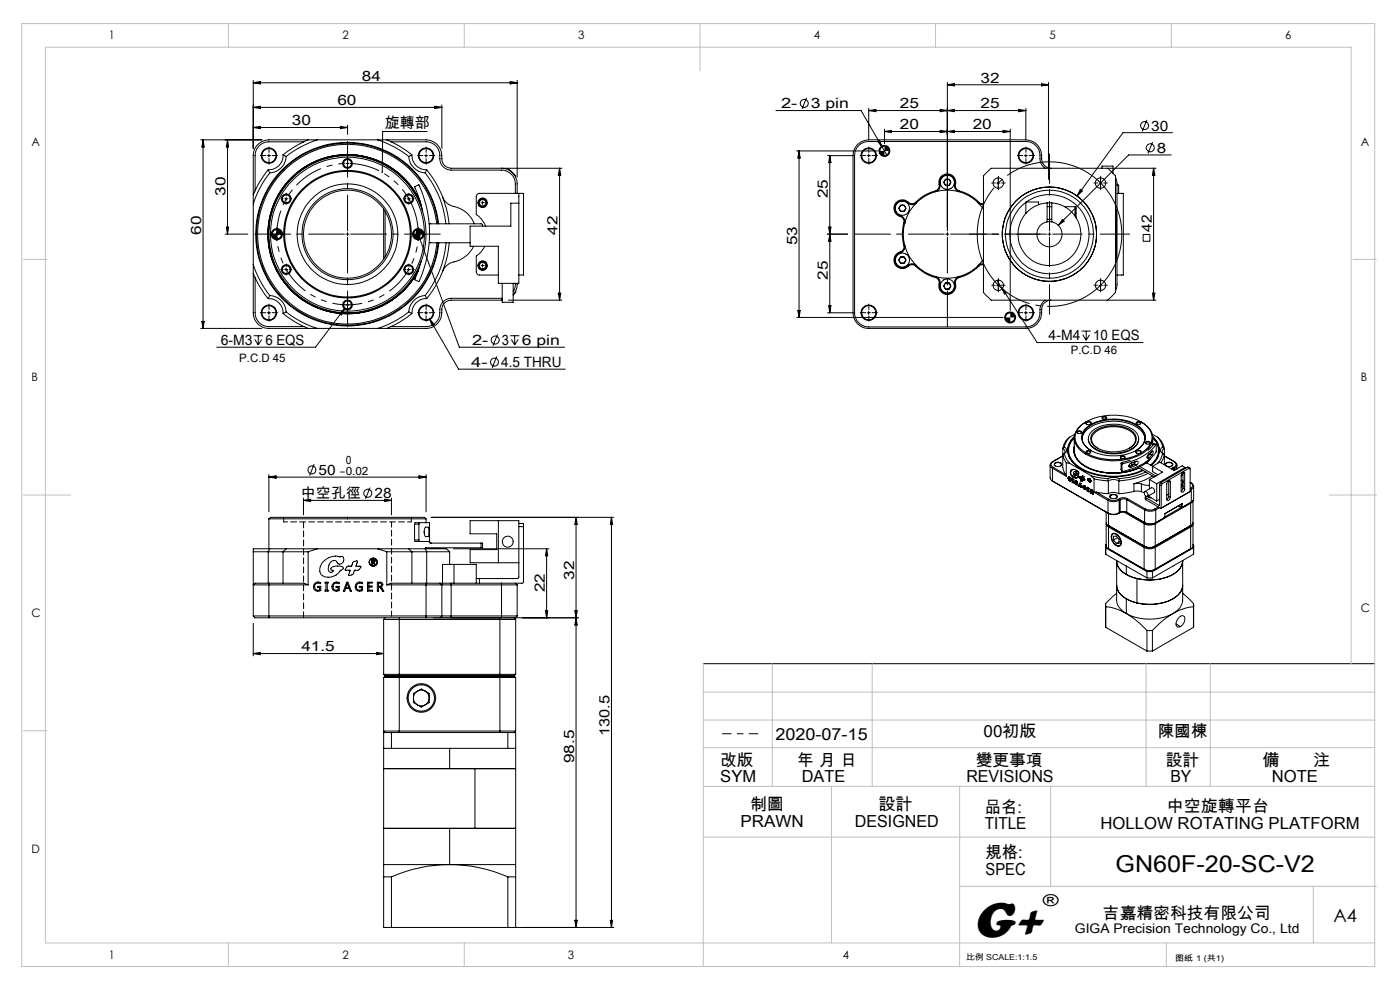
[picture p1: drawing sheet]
<svg xmlns="http://www.w3.org/2000/svg" width="297mm" height="210mm" viewBox="0 0 297 210" stroke-linecap="round" stroke-linejoin="round" font-family="sans-serif">
<g fill="none" stroke="#000" stroke-width=".21">
<path d="M53.7 17v14.5M53.7 17.6l1.5-.3v.5zM53.7 17.6h56M108.2 17.3l1.5 .3-1.5 .2zM109.7 17v20.5M201 17.5v30.7M201 18l1.5-.3v.5zM201 18h21.4M220.9 17.7l1.5 .3-1.5 .2zM222.4 17.5v20.6M42.6 29.7h13M43.1 29.7l.2 1.5h-.5z"/>
<path d="M43.1 29.7v40M48.3 29.7v20M48.3 29.7l.2 1.5h-.5zM53.7 22.8l1.5-.3v.5zM53.7 22.8h40M53.7 27h20M53.7 27l1.5-.2v.5zM56.7 33h.7M56.9 36a19.7 19.7 0 0 0-3.2 5.3M56.9 36l.3 .7M57 32.7v.6M57.2 36.7a20.7 20.7 0 0 0-3.5 6.6"/>
<path d="M60 32.9a3 3 0 0 1-3.1 3.1M60 32.9l.7 .3M60.7 33.2a3.7 3.7 0 0 1-3.5 3.5M64.5 30.1h-7.5a2.89 2.89 0 0 0-2.9 2.9v7.5M65.4 29.7a21.1 21.1 0 0 0-5.4 3.2M67.3 29.7a21.8 21.8 0 0 0-6.6 3.5M72.2 26.8l1.5 .2-1.5 .3zM73.4 34.7h.6M73.7 34.4v.6M73.7 26.6v1.9M80.1 29.7a21.8 21.8 0 0 1 6.6 3.5M82.1 29.7a21.1 21.1 0 0 1 5.3 3.2"/>
<path d="M82.9 30.1h7.5a2.99 2.99 0 0 1 2.9 3.6 2.39 2.39 0 0 0 2.4 2.4h10.7a2.95 2.95 0 0 1 2.9 2.9v2M86.7 33.2a3.8 3.8 0 0 0 3.5 3.5M87.4 32.9a3 3 0 0 0 3.1 3.1M87.4 32.9l-.7 .3M90.1 33h.6M90.2 36.7a20.9 20.9 0 0 1 4.4 10.8M90.4 32.7v.6M90.5 36a21.4 21.4 0 0 1 4.8 11.5M90.5 36l-.3 .7M90.6 27.9h-9.4l-.1 8.6M92.2 22.5l1.5 .3-1.5 .2zM93.7 22.3v9.2"/>
<path d="M106.4 35.7a3.3 3.3 0 0 1 3.3 3.3v2M107.9 35.7h11.3M109.4 37.6v-.3l-1.7-1.6h-12a2.12 2.12 0 0 1-2-2.7 3.4 3.4 0 0 0-3.3-3.3h-33.4a3.3 3.3 0 0 0-3.3 3.3v33.3a3.3 3.3 0 0 0 3.3 3.4h33.4a3.6 3.6 0 0 0 3.4-4.4 1.98 1.98 0 0 1 1.9-1.6h10.8M118.7 35.7l.3 1.5h-.6zM118.7 35.7v28M164.6 23.5h18.1l4.4 7.6M169 32h17.1M169.5 32v35.3M169.5 32l.3 1.5h-.5zM171.1 20.7l-1 2.4M175.5 33h5.5M176 33v33.3"/>
<path d="M176 33l.3 1.5h-.5zM181 33v33.3M184 33h.6M184.3 29.7a3.3 3.3 0 0 0-3.3 3.3M184.3 29.7h33.3M184.3 32.7v.6M184.3 23v6.7M184.3 23.5h33.3M184.3 23.5l1.5-.3v.5zM186.2 30l.4-.3 .5 1.4zM187.1 31.1l1 1.8M187.6 31a1.02 1.02 0 0 0-1 1"/>
<path d="M187.6 27.9h26.7M187.6 27.4v3.1M187.6 27.9l1.5-.3v.5zM188.6 32l-.2 .7-.8 .3M199.5 23.2l1.5 .3-1.5 .2zM199.5 27.6l1.5 .3-1.5 .2zM200.6 38h.8l.3 .7-.3 .7-.8-.1-.4-.6zM201 23.5l1.5-.3v.5zM201 27.9l1.5-.3v.5zM211.5 38.8h.6M211.8 37.7a1.09 1.09 0 0 0-1.1 1.1 1.09 1.09 0 0 0 1.1 1.1M211.8 37.7a1.09 1.09 0 0 1 1.1 1.1 1.09 1.09 0 0 1-1.1 1.1"/>
<path d="M211.8 37.7v2.2M212.8 27.6l1.5 .3-1.5 .2zM214.3 27.4v38.5M216.1 23.2l1.5 .3-1.5 .2zM217.3 33h.6M217.6 29.7a3.5 3.5 0 0 1 3.4 4 1.99 1.99 0 0 0 2 2M217.6 32.7v.6M217.6 23v6.7M221.8 35.7l-.1-.1a2.63 2.63 0 0 1-1.1-2.6 3 3 0 0 0-3-3h-33.3a3 3 0 0 0-3 3v33.3a3 3 0 0 0 3 3h33.3a3.1 3.1 0 0 0 3-3.6 2.32 2.32 0 0 1 1.2-2M233.2 38.8h.6M233.5 37.7a1.09 1.09 0 0 0-1.1 1.1 1.09 1.09 0 0 0 1.1 1.1M233.5 37.7a1.09 1.09 0 0 1 1.1 1.1 1.09 1.09 0 0 1-1.1 1.1"/>
<path d="M233.5 37.7v2.2M233.8 35.7v-.5h2.3v1.6M235 35.7l1.6 1.6v24.7l-1.6 1.7M236.6 37.6l.4 1.4v21.4l-.4 1.4M237 39.3h.3v1.7M243.3 25.4l-1 2.5M244.5 30.2l-1 2.4M244.7 35.7v28M244.7 35.7l.3 1.5h-.5zM245.3 35.7h-35l-1.7 1.6v24.7l1.7 1.7h35M248.5 32.9h-9.1l-14.9 14.9M248.7 28.1h-10.5l-9.7 13.5"/>
<path d="M47.8 49.7h4.8M48 48.2h.5l-.2 1.5zM53.7 56.1a20.7 20.7 0 0 0 3.5 6.6M53.7 58a19.7 19.7 0 0 0 3.2 5.4M54.1 58.9v7.4a2.89 2.89 0 0 0 2.9 3h7.5M58.4 49.7h.7M58.7 49.3v.7M58.7 48.7l-.4 .1a.91 .91 0 0 0-.6 .9M59.7 49.7a.96 .96 0 0 1-1 1M60.4 42.2h.7M60.4 57.2h.7M60.7 41.8v.7"/>
<path d="M60.7 56.9v.6M73.4 49.7h.6M73.7 49.3v.7M81.4 44.4v10.6M81.7 44.9v9.6M86.4 42.2h.6M86.4 57.2h.6M86.7 41.8v.7M86.7 56.9v.6M88.3 49.3l.5-.2 .2 1.5zM88.4 49.7h.6M88.4 48.7l.6 1.9"/>
<path d="M88.4 48.7l.7 1.4-.4 .1zM88.7 48.7a1.02 1.02 0 0 0-1 1M88.7 49.3v.7M89 50.6l8.4 23.1h22.4M89.1 42.8a16.9 16.9 0 0 0-25.5-6.6 16.9 16.9 0 0 0-.7 26.4 16.9 16.9 0 0 0 25.9-5.2M89.2 42.9a16.9 16.9 0 0 0-25.6-6.7 16.9 16.9 0 0 0-.7 26.4 16.9 16.9 0 0 0 25.9-5.3M89.4 43.7a16.8 16.8 0 0 0-25.5-7.6 16.8 16.8 0 0 0-.8 26.6 16.8 16.8 0 0 0 25.9-6.2M89.7 44.8a18.2 18.2 0 0 0-1.8-5.2l1-.4a24.5 24.5 0 0 1 0 20.6l-1-.5 1.5-3.9M89.7 49.7a1.02 1.02 0 0 1-1 1M91.1 51.5h8.6M91.1 47.5h11l.2 .1 .1 .4M92.6 47.5a19.1 19.1 0 0 0-29.2-13.8 19.1 19.1 0 0 0 .3 32.3 19.1 19.1 0 0 0 29-14.3v-.2"/>
<path d="M92.9 47.5a19.3 19.3 0 0 0-29.6-14.1 19.3 19.3 0 0 0 .3 32.7 19.3 19.3 0 0 0 29.4-14.6M93.1 47.5a19.5 19.5 0 0 0-29.8-14.3 19.5 19.5 0 0 0 .3 33.1 19.5 19.5 0 0 0 29.5-14.8M93.9 41.8a3.6 3.6 0 0 0 3 2.2 6 6 0 0 1 3.7 3.5M94.7 51.5a21.2 21.2 0 0 1-4.5 11.2M95.3 51.5a22.2 22.2 0 0 1-4.8 11.9M100.5 52.2a6.6 6.6 0 0 1-5 3.6l-1 .7-.6 1.1M102.1 56.3h.6M102.1 43h.6M102.4 42.7v.6M102.4 56v.7M102.8 52.2v.2a5.2 5.2 0 0 1-1.8 1.9v3.4a.66 .66 0 0 0 .7 .6h4M109.7 41h.4"/>
<path d="M109.7 41h-8a.66 .66 0 0 0-.7 .7v3.8a5.1 5.1 0 0 1 2 2.5M110.1 41h1v17.3h-1M110.1 41v19.1h-4.4v-7.9h-6v-4.2h8.7v-4.9h1.7M175.5 49.7h4.3M175.8 48.2h.5l-.3 1.5zM176 49.7l.3 1.5h-.5zM191.1 54.5h.7l.4 .7-.4 .6h-.7l-.4-.6zM191.1 43.5h.7l.4 .7-.4 .6h-.7l-.4-.6zM191.9 52a1.43 1.43 0 0 1-1.2 1.8 1.62 1.62 0 0 0-.5 2.4 1.62 1.62 0 0 0 2.6 0l.7-.3 .9 .4M191.9 47.3a8.8 8.8 0 0 0 0 4.7M191.9 52a8.7 8.7 0 0 0 2.5 4.3M194.4 56.3a8.6 8.6 0 0 0 4.1 2.4"/>
<path d="M194.4 43a1.4 1.4 0 0 1-2.1-.2 1.63 1.63 0 0 0-2.4 .9 1.63 1.63 0 0 0 1.3 2.1l.7 .8v.7M194.4 43a8.7 8.7 0 0 0-2.5 4.3M198.5 58.7a1.43 1.43 0 0 1 .9 1.9 1.61 1.61 0 0 0 1.9 1.6 1.61 1.61 0 0 0 1.2-2.2v-.5l.3-.4 .6-.4M198.5 40.7a9.1 9.1 0 0 0-4.1 2.3M198.5 40.7a1.38 1.38 0 0 0 .9-2 1.61 1.61 0 0 1 1.9-1.6 1.61 1.61 0 0 1 1.2 2.2l.3 1 .6 .4M198.5 58.7a8.9 8.9 0 0 0 4.9 0M198.5 40.7a9.9 9.9 0 0 1 4.9 0M200.6 60h.8l.3 .7-.3 .6h-.8l-.4-.6zM200.6 49.7h.7M201 49.3v.7M203.4 40.7a9.1 9.1 0 0 1 4.1 2.3M207.5 56.3a8.6 8.6 0 0 1-4.1 2.4"/>
<path d="M207.5 43l.4 .3 .7 .1M207.5 43l1.1 1.4M208.6 43.2l-.6-.1a11.6 11.6 0 0 0-4.9-2.8l-.4-.8a1.88 1.88 0 0 0-1.7-2.6 1.88 1.88 0 0 0-1.8 2.6l-.1 .5-.5 .4a10.2 10.2 0 0 0-4.7 2.7h-.9a1.84 1.84 0 0 0-2.8-.2 1.84 1.84 0 0 0 .4 2.9 1.36 1.36 0 0 1 1 2.1 11.7 11.7 0 0 0 .2 4.6l-.5 .8a1.84 1.84 0 0 0-1.6 2.3 1.84 1.84 0 0 0 2.7 1.1 1.4 1.4 0 0 1 2.3 .2 10.8 10.8 0 0 0 4.1 2.1 1.77 1.77 0 0 1 .4 2 1.81 1.81 0 0 0 2.2 1.4 1.81 1.81 0 0 0 1.3-2.4 1.36 1.36 0 0 1 1.4-1.3 17.9 17.9 0 0 0 4.1-2.5h.4M208.6 56h-.7l-.4 .3M208.6 55l-1.1 1.3M211.6 59.6l8.4 13.1h22.5M211.8 59.4a1.09 1.09 0 0 0-1.1 1.1 1.09 1.09 0 0 0 1.1 1.1M211.8 59.4a1.09 1.09 0 0 1 1.1 1.1 1.09 1.09 0 0 1-1.1 1.1M211.8 59.4v2.2M217.6 42.9v2.4M217.7 42.9h-.1M217.7 42.9h2.6v.5"/>
<path d="M217.7 42.9a8.4 8.4 0 0 1 13.2 5.4 8.4 8.4 0 0 1-10.6 9.5 8.4 8.4 0 0 1-4-13.6l1.3-1.3M222.1 43a6.7 6.7 0 0 0-5.1 10.1 6.7 6.7 0 0 0 11.3 0 6.7 6.7 0 0 0-5.2-10.1M222.1 47.1a2.67 2.67 0 0 0-1.7 4.1 2.67 2.67 0 0 0 4.5 0 2.67 2.67 0 0 0-1.8-4.1M222.1 47.1h1M222.1 43h1M222.1 46.5h1M222.1 43.8h1M222.1 43v4.1M222.3 49.7h.7M222.6 49.3v.7M223.1 43v4.1M225.4 46.6l.3 .3-1.2 .9z"/>
<path d="M225.8 43.8h2.3M228.1 43.8v2M228.1 43.8l.2 .5v1.8M229.2 40.2l.4 .3-1.1 1.1zM233.5 59.4a1.09 1.09 0 0 0-1.1 1.1 1.09 1.09 0 0 0 1.1 1.1M233.5 59.4a1.09 1.09 0 0 1 1.1 1.1 1.09 1.09 0 0 1-1.1 1.1M233.5 59.4v2.2M236.6 54.7h.1M236.6 44.7h.1M236.6 44.5l.2 .2M236.7 54.7l.3 .2M236.7 44.7v10"/>
<path d="M236.8 54.7l-.2 .2M237 41h1.3v17.3h-1.3M237 44.5l-.3 .2M242.5 49.7h1.4v1.5h-1.4zM42.6 69.7h13M42.8 68.2h.5l-.2 1.5zM53.8 71.2h1.9M54 72l.8 1.2M54.8 71.2v2M55.5 72l-.7 1.2M56.7 66.3h.7M56.9 63.4a3 3 0 0 1 3.1 3.1"/>
<path d="M57 66v.7M57.2 62.7a3.6 3.6 0 0 1 3.5 3.5M57.2 62.7l-.3 .7M60 66.5a19.7 19.7 0 0 0 5.4 3.2M60.7 66.2a20.7 20.7 0 0 0 6.6 3.5M60.7 66.2l-.7 .3M72 66.5l1.1-1-.7 1.3zM73.1 65.5l-6.2 8.2h-20.9M73.4 64.7h.6M73.7 64.3v.7M86.7 66.2a20.7 20.7 0 0 1-6.6 3.5M86.7 66.2l.7 .3"/>
<path d="M87.4 66.5a19.7 19.7 0 0 1-5.3 3.2M90.1 66.3h.6M90.2 62.7a3.7 3.7 0 0 0-3.5 3.5M90.2 62.7l.3 .7M90.4 66v.7M90.5 63.4a3 3 0 0 0-3.1 3.1M91.1 67.7l6.2 10.6h22.6M91.1 67.7l1 1.1-.4 .3zM105.4 75.6l-1 2.4M105.6 70.9l-1 2.4M106.5 63.3h-10.8a2.51 2.51 0 0 0-2.4 3 2.89 2.89 0 0 1-2.9 3h-7.5M106.5 60.1v4h2.4v-4"/>
<path d="M107.9 63.7h11.3M108.2 71.2h2M108.5 72l.7 1.2M109.2 71.2v2M109.3 60.1l-.1 1.1-.3 .7M109.4 61.8v.2l-.5 .6M109.7 60.1l-.2 1.3-.6 1.1M109.9 72l-.7 1.2M118.4 62.2h.6l-.3 1.5zM169 67.3h43.8M169.3 65.9h.5l-.3 1.4zM175.5 66.3h5.5"/>
<path d="M175.8 64.8h.5l-.3 1.5zM184 66.3h.6M184.3 66v.7M211.5 60.5h.6M212.5 61l1 1.1-.4 .3zM214.3 66.3a1.02 1.02 0 0 0-1 1M215.3 67.3a1.02 1.02 0 0 1-1 1.1M217.3 66.3h.6M217.6 66v.7M223 63.7a2.12 2.12 0 0 0-2 2.6 3.3 3.3 0 0 1-3.4 3.4h-33.3a3.3 3.3 0 0 1-3.3-3.4M229.4 70.2h2M229.7 71l.7 1.2"/>
<path d="M230.4 70.2v2M231.1 71l-.7 1.2M233.2 60.5h.6M244.5 62.2h.5l-.3 1.5zM66.6 98.5l-.9 2.4M222.8 98.6v2.7l.1 .4 .4 .3M223.3 98a.73 .73 0 0 0-.5 .6 .73 .73 0 0 0 .5 .7M223.3 99.3l2.9 1.7M223.3 99.3v2.7M223.4 97.9a.62 .62 0 0 0-.4 .6 .62 .62 0 0 0 .4 .6M223.4 99.1l-.1 .2M223.4 99.1l2.6 1.5"/>
<path d="M223.4 97.9l-.1 .1M223.7 98.3a1 1 0 0 1 1.5 .2 .95 .95 0 0 1-1.6 0zM223.9 98.8a.4 .4 0 0 1-.2-.5 .4 .4 0 0 1 .6-.2 .54 .54 0 0 1 .6 .1 .54 .54 0 0 1 .1 .6M225.5 95.1v4.1l.5 1.4M225.5 95.1a.66 .66 0 0 1 .5 .7 .66 .66 0 0 1-.5 .6M225.5 96.7l-2.1 1.2M225.5 96.7l-2.2 1.3M225.8 96.2l.3 .8 .8 1.3M225.8 94.8a.77 .77 0 0 1 .5 .7 .77 .77 0 0 1-.5 .7M225.8 96.2l-.3 .2v.3l.7 1.5M225.8 94.8l-.3 .3M226.2 98.2v2.8"/>
<path d="M226.2 98.2l.7 .1M226.9 92.7a4.3 4.3 0 0 0-1.1 2.1M226.9 92.7l-.8 .9-.6 1.5M226.9 98.3l4.5 2.6M227.1 100v.4M227.1 100h.1M227.4 99.7a1.4 1.4 0 0 1 1.2 .3l.3 .4-.1 .2h-.2M227.4 99.7l-.3 .3M227.4 99.7h.1M227.9 92.7a3.7 3.7 0 0 0 .6 6.2l.9 .6M227.9 92.8a3.7 3.7 0 0 0 .6 5.9 14.4 14.4 0 0 0 13.4 1.2l.5-.2M227.9 92.8a3.9 3.9 0 0 0-1.3 2.8"/>
<path d="M227.9 94.7a3.8 3.8 0 0 0 2.3 4.2 13.2 13.2 0 0 0 11.4 .4M227.9 94.9l-.1 .8M227.9 94.9a4.2 4.2 0 0 0 2.7 4.3 12.9 12.9 0 0 0 5.6 1.2M227.9 92.9v2.6a4.6 4.6 0 0 0 3.3 3.9 13 13 0 0 0 5 .9M227.9 92.6a3.8 3.8 0 0 0 .5 6.2 14.6 14.6 0 0 0 12.4 1.7l1.7-.7M228 92.1l-1.1 .6M228.5 91.5a.65 .65 0 0 1 1 .2 .57 .57 0 0 1-.6 .3 .57 .57 0 0 1-.4-.4zM228.7 91.9a.36 .36 0 0 1 .3-.5 .36 .36 0 0 1 .4 .4l-.1 .1M229.1 90.4a11.4 11.4 0 0 1 9.8-2.1 7.2 7.2 0 0 1 5.2 3.3 3.4 3.4 0 0 1-1.7 4.3 12.3 12.3 0 0 1-12.8-.4 3.2 3.2 0 0 1-.5-5.1zM229.6 93a4.1 4.1 0 0 1 3.1-3.1 9.7 9.7 0 0 1 9.3 1.4l.5 .6 .4 1.1M230.2 91a9.6 9.6 0 0 1 9.9-1.4 3.9 3.9 0 0 1 2.9 3.3 4.4 4.4 0 0 1-3.7 3.4 10.2 10.2 0 0 1-8.7-1.3 2.66 2.66 0 0 1-.4-4zM230.4 89.6a.71 .71 0 0 1 1.1 .2 .67 .67 0 0 1-.6 .3 .67 .67 0 0 1-.6-.4z"/>
<path d="M230.4 89.5a3.8 3.8 0 0 0-2.3 4.5 6.6 6.6 0 0 0 5 3.4 12.4 12.4 0 0 0 10.1-1.8 3.3 3.3 0 0 0-.2-5.5l-1-.6M230.5 95.7a.53 .53 0 0 1 .5-.2 .53 .53 0 0 1 .4 .4 .49 .49 0 0 1-.6 .3 .49 .49 0 0 1-.3-.5zM230.5 90v-.1a.46 .46 0 0 1 .4-.4 .46 .46 0 0 1 .5 .4l-.1 .1M230.6 96.1l-.1-.1a.36 .36 0 0 1 .4-.3 .36 .36 0 0 1 .3 .4M230.9 93.1a3.1 3.1 0 0 0 2.9 2.8 7.4 7.4 0 0 0 7.3-1.4l.4-.9v-.5M231.5 95.6a2.79 2.79 0 0 1-1.5-4.2 8.1 8.1 0 0 1 7.3-2.3 6.9 6.9 0 0 1 5.2 2.5 2.83 2.83 0 0 1-1.5 4M231.6 91.5a7.6 7.6 0 0 1 9.3 .1 2.16 2.16 0 0 1-.7 3.5 7.9 7.9 0 0 1-8.7-.6 2.02 2.02 0 0 1 .1-3zM232 91.7a6.9 6.9 0 0 1 8.4 0 2 2 0 0 1-.7 3.3 7 7 0 0 1-7.8-.7 1.78 1.78 0 0 1 .1-2.6zM232.9 95.1a1.97 1.97 0 0 1-1.3-1.8 1.97 1.97 0 0 1 1.2-1.9 6.7 6.7 0 0 1 7.6 .6 1.94 1.94 0 0 1-.8 3.1M233.8 88.5a.55 .55 0 0 1 .5-.2 .55 .55 0 0 1 .5 .4 .6 .6 0 0 1-1-.2zM234 88.9l-.1-.1a.43 .43 0 0 1 .4-.3 .43 .43 0 0 1 .4 .2l-.1 .2M237.7 96.8a.54 .54 0 0 1 1 .3 .49 .49 0 0 1-.6 .2 .49 .49 0 0 1-.4-.5z"/>
<path d="M237.8 97.2v-.1a.43 .43 0 0 1 .4-.3 .43 .43 0 0 1 .4 .3l-.1 .1M237.8 99.6l.2 .4M237.8 98.3l.2 .2M237.8 99.6l.2 .3M237.8 98.3v1.3M238 98.1l-.2 .2M238 98.1l.2 .3M238 98.5v1.4M238.2 98.4l-.2 .1M239.5 98.9l.4 .2M239.5 98.9h.1M239.7 97.6l-1.7 .5"/>
<path d="M240.1 98.2l-.1 .3 .2 .2M240.6 98a.3 .3 0 0 1-.1 .5 .3 .3 0 0 1-.4-.3M240.7 98l.1 .2-.2 .4M240.7 98.5l-1.2 .4M240.8 98.5l.3 .2M241.1 98.7a.41 .41 0 0 0 .4-.4 .41 .41 0 0 0-.4-.4l-.8 .2a.67 .67 0 0 0-.6 .3 .67 .67 0 0 0-.1 .7h.3M241.1 98.7l-1.2 .4M241.1 95.6a.61 .61 0 0 1 1 .4 .61 .61 0 0 1-.7 .2 .61 .61 0 0 1-.4-.5zM241.1 89.6a.65 .65 0 0 1 .9 .1 .57 .57 0 0 1-.5 .3 .57 .57 0 0 1-.5-.3zM241.2 96.1h-.1a.46 .46 0 0 1 .4-.5 .46 .46 0 0 1 .5 .5h-.1M241.2 89.9a.34 .34 0 0 1 .3-.3 .34 .34 0 0 1 .4 .3M241.4 99.2l3.5 2"/>
<path d="M241.5 99.2a12.8 12.8 0 0 1-5.3 1.1M241.6 99.3a12.8 12.8 0 0 1-5.4 1.1M241.7 98.8l-3 1.1h-.7M241.7 98.8l.1 .2M241.8 99l3.4 2M243 93.8a.53 .53 0 0 1 .6-.2 .53 .53 0 0 1 .3 .4 .49 .49 0 0 1-.5 .3 .49 .49 0 0 1-.4-.5zM243.1 94.1a.35 .35 0 0 1 .4-.4 .35 .35 0 0 1 .3 .4M243.1 98l-1.4 .8M243.1 98l.1 .2M243.2 98.2l-1.4 .8M243.2 98.2l3.4 1.9-2.8 1.6M243.3 97l.4 .2"/>
<path d="M243.7 96.3l-.1 .5M243.9 97.4l-.7 .7M244 96.3l-.7 .6M244 96.3l.4 .2M244.1 97.3l-.9 .9M244.2 97.1l-.9 1.1M244.3 95.8l-.3 .5M244.4 96.5a.67 .67 0 0 0 .1-.9l-.7 .6a.64 .64 0 0 0-.3 1h.2M244.4 96.5l-.7 .7M244.4 92.1l1.2 .6M244.5 92.6a3.8 3.8 0 0 1-.3 6.1 3.7 3.7 0 0 0 .3-6M244.5 92.8a3.7 3.7 0 0 1-.4 5.9"/>
<path d="M244.5 92.8a3.9 3.9 0 0 1 1.4 2.8M244.5 92.9v1.6M244.8 94.2l-1.2 1.3M244.8 94.2l.5 .1M244.8 94.2l.4 .1M245.2 94.3a11.3 11.3 0 0 1-7 4.1M245.2 94.3l.1 1.6-.7 .9-1.5 1.2M245.6 92.7a4.3 4.3 0 0 1 1.1 2.1M245.6 92.7l.9 1.1 .5 1.3M246.7 94.8a.75 .75 0 0 0-.5 .7 .75 .75 0 0 0 .5 .7M246.7 96.2l-.6 1.3-.6 .8M246.7 96.2l.3 .2-.8 1.8"/>
<path d="M246.7 94.8l.3 .3M247 95.1a.67 .67 0 0 0-.5 .6 .67 .67 0 0 0 .4 .7M247 96.7l2.1 1.2M247 95.1v3.5M247 96.7l2.2 1.3M247.3 98.3a1 1 0 0 1 1.5 .2 .95 .95 0 0 1-1.6 0zM247.5 98.8a.4 .4 0 0 1-.2-.5 .4 .4 0 0 1 .5-.2 .54 .54 0 0 1 .7 .1 .54 .54 0 0 1 .1 .6M248.8 99.2l-.3 .3M248.8 99.2l.2 .3M249 99.5l-.3 .1M249 99.5v.2M249.1 97.9a.64 .64 0 0 1 .4 .6 .64 .64 0 0 1-.4 .6"/>
<path d="M249.1 99.1l-.3 .1M249.1 99.1l.1 .2M249.1 97.9l.1 .1M249.2 98a.75 .75 0 0 1 .5 .6 .75 .75 0 0 1-.5 .7M249.2 99.3l-.2 .2M249.2 99.3v.5M249.7 98.6v.9M251.4 99.2l-.6-.4-1.7 1-3.1-1.8-1.5 .9v1.1l1.1 .7M251.4 99.2l-6 3.4M251.4 99.2v.2M251.9 99.1l.5 .2M251.9 99.1l-5.7 3.3"/>
<path d="M251.9 99.1l.3 .2M252.2 99.3l.3 .1v4.8M252.2 99.3l-5.6 3.3M53.7 117h3.2M56.9 117h3.1M56.9 117v6.7M57 100.7v7.9M57 101.2h33.4M57 101.2l1.6-.3v.6zM57 110.1l.4-.4h31.1a1.9 1.9 0 0 1 1.9 .4M57 110.1h33.4M57 110.1v6.3"/>
<path d="M57.2 116.4h3.5M57.2 116.4h-3.5v14.3M57.2 116.4l-.3 .6M60 117h5.4M60 117v6.7M60.2 109.7v1M60.7 116.4h6.6M60.7 116.4l-.7 .6M64.4 105.6v3.6M64.4 106.1h18.6M64.4 106.1l1.5-.2v.5zM65.4 117v7.1"/>
<path d="M67.3 116.4h12.8M67.3 116.4l-1.9 .6M68.6 119.1a3.6 3.6 0 0 1 3.6-1l.3-.1a.84 .84 0 0 1 .3 1.2 .84 .84 0 0 1-1.2 .2l-.2-.3a1.06 1.06 0 0 0-1.6 .8 1.21 1.21 0 0 0 .2 1.4 .39 .39 0 0 0 .4 .1 .39 .39 0 0 0 .2-.4l-.4-.1v-.3a2.16 2.16 0 0 1 2.6-.2 .65 .65 0 0 1-.6 .6 2.66 2.66 0 0 1-4.2 .7 2.28 2.28 0 0 1 .6-2.6zM78.5 103.4l-1 2.4M78.8 118.7l.8 .1v.3l-.3 .2 .3 .5h-.2l-.3-.5-.1 .5h-.2zM79 118.8l.4 .1-.1 .3h-.3zM80.1 116.4h6.6M80.1 116.4l2 .6M81.6 105.9l1.4 .2-1.4 .3zM82.1 117h5.3M82.1 117v7.1M83 105.6v3.6"/>
<path d="M86.7 116.4h3.5M86.7 116.4l.7 .6M87.4 117h3.1M87.4 117v6.7M87.9 114.5l.2 .4h.9M87.9 111.2h1M87.9 114.5h1M87.9 111.2v3.3M88.9 114.5l.1 .4M88.9 111.2v3.3M88.9 100.9l1.5 .3-1.5 .3zM89 110.9l-.1 .3"/>
<path d="M89 110.9h2.1v4M89 114.9h2.1M89 110.9h-.9l-.2 .3M90 112.7v.4M90.2 116.4h4.5l.7 .6M90.2 111.9l.6-.1 .2 .7-.1 1.2-.1 .1h-.4a1.54 1.54 0 0 1-.2-1.9zM90.2 116.4l.3 .6M90.3 116.2h.1M90.4 100.7v7.9M90.4 110.1v.8M90.4 116.2v.2M90.4 116.2h11.7"/>
<path d="M90.5 117h4.9M90.5 117v6.7M91.1 114.9l.3 .3h10.7M91.1 114.9h.1M91.1 114.9l.4 .3M91.4 109.7h38.8M95.4 117v2.7M96.2 116.4h20.3M96.3 119.7h-2.4v4M96.3 119.7h4.7v4M96.3 119.7v4M102.1 115.2h.3v1h-.3"/>
<path d="M102.1 115.2v1M105.7 110.4v9M110.1 119.4h-10.4v-2.8h5.7v-3.4h-5.7v-2.8h10.4l-.1 12.2-.2 .1h-8.1M110.1 111h1v.7M110.1 111.7h1M111.1 111.7v11.8l-.3 .2h-1.5M116 116.4v14.6M116 116.4l.2 1.5h-.5zM122.2 109.7v87M122.2 109.7l.2 1.5h-.4zM129.7 109.7v87M129.7 109.7l.3 1.5h-.5z"/>
<path d="M223.1 101.9l.3 .2M223.3 102l11.8 6.8M223.3 102l.1 .1M223.4 102.1l11.8 6.8M226 100.6l.2 .4M226.6 101.4l.3 .6M226.6 101.4h.1M226.7 101.2l-.1 .2M226.7 101.2h.1M226.8 101.3h.1M226.9 101.7h.3v.4l-.3-.1M226.9 101.7h.1"/>
<path d="M226.9 101.3a.34 .34 0 0 0-.2 .3 .34 .34 0 0 0 .3 .3M226.9 101.3l.3 .2-.4-.3-.2 .2M226.9 101.3h.1M226.9 102h.1M227 101.7h.1M227 101.9h.1M227 101.7v.2M227.1 100.4l.2 .5M227.1 100.4h.1M227.3 100.9l.4 .3M227.3 100.9h.1M227.5 101.6h.1"/>
<path d="M227.5 102.3h.1M227.5 101.6l.1 .1M227.5 101.6v.1M227.5 101.6v.7M227.6 101.7h.1M227.6 101.7l.1 .7-.2-.1M227.7 101.2l.6 .2M227.7 101.2h.1M227.9 100.6l.2-.1a.65 .65 0 0 1 .7 .7h-.1M227.9 100.6l.1 .2M227.9 100a.52 .52 0 0 0 .1 1l.1-.1M227.9 100.6h.1"/>
<path d="M227.9 100h.2M228 100.5l-.1 .1M228 100.8l.1 .1M228 102.2v.3l.3 .3M228 100.8h.1M228 102.2h.1M228.1 100.9h.1M228.1 100.9l-.1 .1M228.1 102l-.1 .2M228.1 100l.3 .3M228.1 100h.1M228.3 102.4l.2 .1v.4l-.2-.1"/>
<path d="M228.3 101.4h.1M228.3 102.4h.1M228.3 102.4l.2 .1M228.3 102.1a.34 .34 0 0 0-.3 .4 .34 .34 0 0 0 .4 .3h.1M228.3 102.1l.2 .2-.3-.4-.2 .3M228.3 102.1h.1M228.3 102.8h.1M228.4 100.3v.2M228.4 100.3h.1M228.4 100.5l.2 .1M228.4 100.5h.1M228.5 101.3l-.2 .1"/>
<path d="M228.5 102.5h.1M228.5 102.8h.1M228.5 102.5v.3M228.6 100.6h.1M228.6 101.2h.1M228.7 101.2l-.4 .2M228.7 101.2h.1M228.8 103.1h.1M228.8 103.1l.3-.6h.1l.2 .9h-.1M229 101.3v.1M229 101.3h.1M229 103v.1h-.2"/>
<path d="M229 103l.3 .1M229 103h.1M229 101.4h.1M229.1 101.4l.2 .1M229.1 101.4h.1M229.1 101.1l.3 .2M229.1 101.1l-.1 .2M229.1 101.1h.1M229.1 102.6h.1M229.1 102.6l-.1 .3 .3 .1M229.2 102.6h.1M229.2 102.6l.1 .4"/>
<path d="M229.2 101.9h.1M229.2 101.9l.1 .1M229.3 102l.2 .1M229.3 101.5h.1M229.3 102h.1M229.3 103h.1M229.3 103.1v.3M229.3 101.5v.1M229.3 103.1h.1M229.3 101.7l-.1 .2M229.3 101.6h.1M229.3 101.7h.1"/>
<path d="M229.3 103.4h.1M229.3 101.6v.1M229.4 101.3h.1M229.5 102.1h.1M229.5 101.2h.1M229.5 101.3h.1M229.5 101.2v.1M229.5 101.1v.1M229.5 101.1h.1M229.6 101l.3 .2M229.6 101h.1M229.6 101l-.1 .1"/>
<path d="M229.7 101.8l-.2 .3M229.7 101.8h.1M229.7 103.2l.3 .6M229.7 103.2h.1M229.7 101.8l.2 .1M229.8 103l-.1 .2M229.9 101.2l-.1 .3 .4 .2-.3 .2M229.9 101.2h.1M229.9 101.9h.1M230 103.5h.3v.3h-.3M230 103.5h.1M230 103.8h.1"/>
<path d="M230 103.5h.2M230.1 103.1h-.1a.37 .37 0 0 0-.2 .4 .37 .37 0 0 0 .4 .2M230.1 103.1l.2 .2-.3-.3-.3 .2M230.1 103.1h.1M230.2 103.5h.1M230.2 103.7h.1M230.2 103.5v.2M230.6 104.1h.1M230.8 103.5h.1M230.8 103.8h.1M230.8 103.8v.3l.2 .2-.4-.2M230.8 103.5v.2l.2 .3-.2-.2"/>
<path d="M230.8 103.5l.2 .1-.4-.2v.7M230.8 101.7v-.1a.43 .43 0 0 1 .5 .1 .43 .43 0 0 1-.1 .6l-.1-.1M230.8 101.7l.3 .5M230.8 101.7h.1M230.8 101.6v.1M230.8 101.7a.33 .33 0 0 0 .2 .4 .33 .33 0 0 0 .4 0M230.9 101.6l-.1 .1M230.9 101.5l.2 .1M231 102h.1M231 101.7l.2 .1M231 101.7h.1M231 101.9h.1"/>
<path d="M231 101.9v.1M231.1 101.9v.1M231.1 101.7l.1 .1M231.1 101.7h.1M231.1 101.9h.1M231.1 101.6l.3 .5M231.1 101.6h.1M231.1 102.2h.1M231.1 101.9l.1 .3M231.1 101.9l.1-.1-.2-.2v.4M231.1 102h.1M231.1 102l.1 .2"/>
<path d="M231.2 101.8h.1M231.2 102.2h.1M231.2 101.8l-.1 .1M231.4 102.1l-.1 .2-.2-.1M231.4 102.1h.1M231.4 104.6h.1M231.4 100.9l1.3 .3 2.3 .3M231.4 100.9l.7 .7M231.5 103.9v.3h.2M231.5 103.9h.1M231.5 104.3h.1M231.5 104.3v.3h-.1"/>
<path d="M231.5 103.9l.1 .1M231.5 104.3l.2 .2M231.6 104l.1 .2M231.6 104h.1M231.7 104.3l.2 .5h-.1M231.7 104.3h.1M231.7 104.3l.1-.1-.1-.1-.3-.3v.8M231.7 104.5h.1M231.7 104.5l.1 .3M231.7 104.2v.1M231.7 104.2h.1M231.8 104.8h.1"/>
<path d="M232.1 101.6l3 .4M232.1 101.6v2.8M232.1 104.4l3 1.7M232.6 104.4l2.5 .3M232.6 104.4h-.5M232.6 104.4l2.6 1.5M234.6 117.2v.4M234.6 115.8v1.8M234.6 117.6l8.7 5M234.7 115.5l-.1 .7 8.7 5M234.7 111.1v4.6l.5 .7M234.7 108.6v2.2l.5 .7"/>
<path d="M234.7 111v.3l.5 .5M235 101.5a3.2 3.2 0 0 1 2.5 0M235 101.5l.1 .5M235.1 106.1a2.62 2.62 0 0 0 2.3 0M235.1 108.8a2.62 2.62 0 0 0 2.3 0M235.1 106.1v2.7M235.1 108.8l.1 .1M235.1 104.7a2.33 2.33 0 0 1 2.2 0M235.1 102a2.33 2.33 0 0 1 2.2 0M235.1 102v2.7M235.2 108.9a2.39 2.39 0 0 0 2.1 0M235.2 111.8l7.5 4.3"/>
<path d="M235.2 116.4l7.6 4.4M235.2 108.9v2.6M235.2 111.8v4.6M235.2 116.4l.1 .1M235.2 111.5l7.5 4.3M235.2 111.5l.1 .1M235.2 105.9a2.32 2.32 0 0 0 2.1 0M235.2 105.9l-.1 .2M235.3 111.6l7.5 4.3M235.3 111.6l-.1 .2M235.5 105.1a1.03 1.03 0 0 1 1.5 .2 .85 .85 0 0 1-.8 .5 .85 .85 0 0 1-.8-.6zM235.7 105.6a.4 .4 0 0 1-.2-.5 .4 .4 0 0 1 .5-.2 .53 .53 0 0 1 .7 .1 .53 .53 0 0 1 .1 .6"/>
<path d="M235.8 113.9h.1M235.9 113.3a1.26 1.26 0 0 1 1.8 .9 1.08 1.08 0 0 1-.4 1.7 1.99 1.99 0 0 1-1.4-2.6zM236 113.4a1.42 1.42 0 0 1 1.8 1.5 .66 .66 0 0 1-.3 .8 .66 .66 0 0 1-.9-.2 1.76 1.76 0 0 1-.6-2.1zM236.2 114.5v-.7l.6-.1 .6 .7v.8l-.6 .1M236.2 114.5l.6 .8M236.8 115.6l.1 .1M236.9 118.9v8.4a3.3 3.3 0 0 0 2 2.8M237.1 114l-.9 .5M237.3 105.9l.1 .2M237.3 102v2.7M237.4 106.1v2.7M237.4 108.8l-.1 .1"/>
<path d="M237.4 114.9l-.6 .4M237.5 101.5l-.2 .5M237.5 105.8a1.8 1.8 0 0 1 1.7 0M237.5 105.8l-.2 .1M237.5 105.8l.1 .2M237.5 108.8a1.73 1.73 0 0 1 1.7 0M237.5 108.8l-.2 .1M237.6 106a1.5 1.5 0 0 1 1.4 0M237.6 108.7a1.5 1.5 0 0 1 1.4 0M237.6 106v2.7M237.6 106l-.2 .1M237.6 108.7l-.2 .1"/>
<path d="M237.6 108.7l-.1 .1M238.4 108.6l4.3 2.5M239 106l3.8 2.2M239 108.7l3.8 2.2M239 106v2.7M239 108.7l.2 .1M239.2 105.8l3.8 2.1M239.2 105.8l-.2 .2M239.2 108.8l3.8 2.2M239.2 108.8l3.6 2.1-.1 .2M240.6 104.2l-3.3 .5M240.6 104.2h1l.5 .1"/>
<path d="M240.6 102.6l.6-.1 .9 .2M240.6 102.6v1.6M242.1 104.3l.6 .2M242.1 102.7l1.7 .3M242.1 102.7v1.6M242.7 116.1a2.62 2.62 0 0 0 2.4 0M242.7 111.1a2.62 2.62 0 0 0 2.4 0M242.7 115.8a2.62 2.62 0 0 0 2.4 0M242.7 111.1v4.7M242.7 116.1v4.6M242.7 115.8l.1 .1M242.8 108.2a2.62 2.62 0 0 0 2.4 0"/>
<path d="M242.8 110.9a2.62 2.62 0 0 0 2.4 0M242.8 104.3a.57 .57 0 0 1 .7 .3 .57 .57 0 0 1-.2 .7 .79 .79 0 0 1-.5-1zM242.8 115.9a2.39 2.39 0 0 0 2.1 0M242.8 108.2v2.7M242.8 110.9l.2 .1M242.8 115.9l-.1 .2M242.9 104.3l1.4-.8a.71 .71 0 0 1 .6 1l-1.4 .8M243 107.9a2.32 2.32 0 0 0 2 0M243 111a2.39 2.39 0 0 0 2.1 0M243 105.4l.1 .6M243 107.9l-.2 .3M243.1 100.1a14.7 14.7 0 0 1-5.6 1.4"/>
<path d="M243.1 106l3.1 1.8h.1M243.1 105.6v.4M243.1 105.6l2.8 1.6M243.1 105.3l-.1 .1 .1 .2M243.5 105.3l.2 .2 .5 .1M243.6 100.4a15.7 15.7 0 0 1-6.3 1.6M243.8 101.7l1.6 .9M243.8 105v.4l1.6 .9M243.8 101.7v2M243.9 105.4l-.2 .1M244 105.5h-.3M244.5 100.9l-1.8 1-2.1 .7"/>
<path d="M244.9 115.9l.2 .2M245 111l.1 .1M245 107.9l.2 .3M245.1 111.1v4.7M245.1 116.1v4.6M245.1 115.8l-.2 .1M245.2 108.2v2.7M245.2 110.9l-.1 .1M245.4 102.6v3.7M245.7 107.6l-.7 .3M246 107.1l-.1 .1M246 107.7l-.8 .5"/>
<path d="M246 105.9l-.6 .4M246 102.8l.3 .2M246 102.8v4.3M246.2 102.4l-.2 .4M246.2 102.4l.4 .2M246.3 103v4.8M246.6 102.6l-.3 .4M247.1 109v.8l-2 1.2M247.1 109.7l-1.9 1.2M247.9 105.3l-.4 .7M247.9 104.8l-.4 .2M247.9 102l.4 .2"/>
<path d="M247.9 102v3.3M247.9 105.3l.4 .2M248.3 102.2l-.1-.1a.51 .51 0 0 0-.5 0 .51 .51 0 0 0-.2 .5v3.5a.51 .51 0 0 0 .6-.1 .51 .51 0 0 0 .2-.5M248.3 102.2v3.3M250.5 107.7l-3.4 1.9M250.6 101.9h.1a.52 .52 0 0 1 .3 .5 .52 .52 0 0 1-.4 .5M250.6 106.9l-3.5 2.1M250.6 106.9v.8M250.6 107.7l-.6-.4 .7 .4M250.6 107.7h.1M250.8 106.8l-3.7 2.2M250.8 106.8v.8"/>
<path d="M250.8 106.8l-.2 .1M250.8 107.6l-.2 .1M250.9 118.9v8.4a3.5 3.5 0 0 1-2.1 2.8M250.9 103.1l-.3 .2M251 100.3l-.2 .4-.2 .3M251 103.5l-.4 .7M251 100.2v3.3M251 100.3l.3 .2M251 103.5l.3 .2M251.3 103.7a.44 .44 0 0 1-.1 .6 .44 .44 0 0 1-.6-.1M251.3 100.5v-.2a.51 .51 0 0 0-.5 .1 .51 .51 0 0 0-.2 .5v3.3M251.3 100.5v3.2"/>
<path d="M252.5 104.2l-6.2 3.6M252.5 111.6l-7.6 4.3M252.5 111.6l.1 .2M252.6 106.6v.1M252.6 102.4a.64 .64 0 0 1 .4 .6 .64 .64 0 0 1-.4 .6M252.6 102.4l-.1-.1 .2 .1M252.6 103.6h-.1M252.6 103.6l.1 .2M252.6 102.4h.1M252.6 106.6l-1.9 1.1M252.6 111.8l-7.5 4.3M252.6 106.7v4.8"/>
<path d="M252.6 111.8v4.6M252.6 116.4l-7.5 4.3M252.6 116.4l-7.7 4.4M252.6 106.7l-7.5 4.4M252.6 111.5l-7.5 4.3M252.6 111.5l-.1 .1M252.7 102.4a.73 .73 0 0 1 .5 .7 .73 .73 0 0 1-.5 .7M252.7 103.8l-.2 .2M252.7 106.5l-1.9 1.1M252.7 103.8v2.7M252.7 106.5l-.1 .1M252.9 106.4l-.3 .2"/>
<path d="M253.1 115.5l.1 .1v.6M253.1 111l-.1 .5-.4 .3M253.1 111.1v4.6l-.1 .4-.4 .3M253.1 106.2l-.5 .5M253.1 106.2v4.6l-.1 .4-.4 .3M253.2 116.2v1.4M253.2 116.2l-8.7 5M253.2 117.6l-8.7 5M253.2 115.8v1.8M253.2 103.1v2.7l-.1 .4-.4 .3M53.7 130.7l.3 .3h3M53.7 130.7h40"/>
<path d="M53.7 132.2v6.9M53.7 138.6l1.5-.2v.5zM53.7 138.6h27.7M57 123.7h7.5l.9 .4M57 123.7h-2.9l-.4 .4h11.7M57 123.7v7.3M57 131h33.4M66.9 123.7l.2-.2h.7l.2 .1v.2a.77 .77 0 0 0-1.2 .5 .77 .77 0 0 0 1 .8v-.5h-.4v-.2h.7v.9a.99 .99 0 0 1-1.4-.2 .99 .99 0 0 1 .2-1.4zM69 123.5h.6v.2h-.2v1.5h.2v.2h-.6v-.2h.1v-1.5h-.1zM70.8 123.7l.6-.2 .5 .1v.2a.77 .77 0 0 0-1.2 .5 .77 .77 0 0 0 1 .8v-.5h-.4v-.2h.7v.9a.99 .99 0 0 1-1.4-.2 .99 .99 0 0 1 .2-1.4zM73.6 123.5h.2l.7 1.9h-.2l-.2-.6h-.8l-.2 .6h-.3zM73.6 120.3l.4-.2a.58 .58 0 0 0 .7-.1 .58 .58 0 0 0 .1-.6 .93 .93 0 0 1 1-.3l-.3 1h1.1a.98 .98 0 0 1-1.4 .9l-.1 .1a.92 .92 0 0 1-1.2 .9l.4-1-1.1-.1z"/>
<path d="M73.7 123.7l.3 1h-.7zM75.2 121.1h-.1M75.7 123.7l.6-.2 .6 .1v.2a.77 .77 0 0 0-1.3 .5 .77 .77 0 0 0 1.1 .8v-.5h-.5v-.2h.7v.9a.99 .99 0 0 1-1.4-.2 .99 .99 0 0 1 .2-1.4zM78 123.5h1v.2h-.8v.6h.7v.2h-.7v.7h.8v.2h-1zM79.9 138.4l1.5 .2-1.5 .3zM80 123.5h.6a.5 .5 0 0 1 .6 .2 .5 .5 0 0 1-.1 .6l-.3 .2 .6 .9h-.3l-.5-.8h-.3v.8h-.3zM80.3 123.7h.3a.35 .35 0 0 1 .3 .3 .35 .35 0 0 1-.3 .4h-.3zM81.4 131.4h28M81.4 131.4v11.6M81.7 131l-.3 .4M82.1 124.1h11.6M84.7 131v24.4"/>
<path d="M90.4 123.7h-7.5l-.8 .4M90.4 123.7h2.9M90.4 131h3M90.4 123.7v7.3M91.9 131h30.8M93.3 123.7h2.4M93.3 123.7l.4 .4M93.7 130.7h16M93.7 124.1h16M93.7 124.1v6.6M93.7 130.7l-.3 .3M95.7 123.7v7.3h-2.3"/>
<path d="M95.7 123.7h10.7M101 122.7h.7M101.7 122.7v1M106 131v24.4M106.4 123.7v7.3h3l.3-.3M106.4 123.7h2.9M109 131l.4 .4M109.3 123.7l.4 .4M109.4 131.4v11.6M109.7 124.1v6.6M115.7 129.6h.5l-.2 1.4zM122 129.6h.4l-.2 1.4z"/>
<path d="M122.2 131l.2 1.6h-.4zM234.6 132.7v.4M234.6 128.4v4.7M234.6 133.1l8.7 5M236.9 125.8l-2.3 2.2v.6a13.1 13.1 0 0 1 4.3 1.5M238.9 127a10.4 10.4 0 0 0 10.9-.7l.8-1 .3-1.1a4.1 4.1 0 0 1-3.1 3.3 12 12 0 0 1-6.6 .4M238.9 127a3.7 3.7 0 0 1-2-2.8 4.1 4.1 0 0 0 3.2 3.4l1.1 .3M238.9 130.1a10.8 10.8 0 0 0 9.9 0M238.9 130.1a21.6 21.6 0 0 1 4.4 3.6M238.9 121.8a10.4 10.4 0 0 0 10.9-.7l.8-1 .3-1.1a4.3 4.3 0 0 1-3.6 3.5 12 12 0 0 1-6.1 .2M238.9 121.8a3.5 3.5 0 0 1-2-2.8 4.1 4.1 0 0 0 3.2 3.4l1.1 .3M238.9 120.1v1.7"/>
<path d="M238.9 127v3.1M241.2 122.7v5.2M242.7 120.7a2.62 2.62 0 0 0 2.4 0M242.7 120.7l.1 .1M242.8 120.8a2.39 2.39 0 0 0 2.1 0M243.3 133.7h1.2M243.3 138.1h1.2M243.3 121.2h1.2M243.3 122.6h1.2M243.3 121.2v1.4M243.3 133.7v4.4M244.5 121.2v1.4"/>
<path d="M244.5 133.7v4.4M245.1 120.7l-.2 .1M248.8 130.1a19.3 19.3 0 0 0-4.3 3.6M249.5 132.4l.9 .5M250 131a.71 .71 0 0 1 1-.4 .71 .71 0 0 1 .3 1 1.41 1.41 0 0 1-1.6 1.4 1.38 1.38 0 0 1 .3-2zM250.9 125.8l2.3 2.2v.7M253.2 128.7a10.4 10.4 0 0 0-4.4 1.4M253.2 128.7v4.4M253.2 133.1l-8.7 5M253.2 128.4v4.7M81.4 158.7h1.6M81.4 155.1h28"/>
<path d="M81.4 143.7h28M81.4 143h28M81.4 143.7v11.4M81.4 155.1l.3 .3M81.4 143l.3 .4M81.7 143.4h27.3M81.7 143.4l-.3 .3M83 155.4h-1.6v28M83 155.4v3.3M83 158.7h24.7M83 155.4h24.7M87.7 147.1l1.7-1 1.7 1v1.9l-1.7 1-1.7-1z"/>
<path d="M95.4 158.7v4.3M107.7 155.4h1.7v28M107.7 158.7h1.7M107.7 155.4v3.3M109 143.4l.4 .3M109.4 143.7v11.4M109.4 155.1l-.4 .3M109.4 143l-.4 .4M149.2 140.8h142.4M95.4 175.7h14h-8.6M95.4 175.7h-14h19.4M95.4 163h14h-8.6"/>
<path d="M95.4 163h-14h19.4M95.4 175.7v7.7M100.8 163v12.7M81.4 183.4h14M81.4 186h1.6M81.4 183.4v2.6M81.4 186v10.7h1.6M83 186v10.7M83 196.7h24.7M95.4 183.4h14M95.4 183.4a30.9 30.9 0 0 0-12.4 2.6M95.4 183.4a30.9 30.9 0 0 1 12.3 2.6"/>
<path d="M107.7 186h1.7M107.7 186v10.7M109 196.7h21.2M109.4 186v10.7h-1.7M109.4 183.4v2.6M122 195.2h.4l-.2 1.5zM129.5 195.2h.5l-.3 1.5z"/>
<circle cx="57" cy="33" r="1.63"/>
<circle cx="57.1" cy="33" r="1.49"/>
<circle cx="73.7" cy="34.7" r=".84"/>
<circle cx="73.7" cy="34.7" r="1.05"/>
<circle cx="90.4" cy="33" r="1.63"/>
<circle cx="90.4" cy="33" r="1.49"/>
<circle cx="170.6" cy="21.9" r=".85"/>
<circle cx="184.3" cy="33" r="1.63"/>
<circle cx="184.3" cy="33" r="1.49"/>
<circle cx="187.6" cy="32" r="1"/>
<circle cx="187.6" cy="32" r="1.17"/>
<circle cx="201" cy="38.7" r="1.5"/>
<circle cx="201" cy="38.7" r=".68"/>
<circle cx="217.6" cy="33" r="1.63"/>
<circle cx="217.6" cy="33" r="1.49"/>
<circle cx="242.8" cy="26.6" r=".85"/>
<circle cx="244" cy="31.4" r=".84"/>
<circle cx="58.7" cy="49.7" r="1.19"/>
<circle cx="58.7" cy="49.7" r="1"/>
<circle cx="60.7" cy="57.2" r="1.03"/>
<circle cx="60.7" cy="42.2" r="1.03"/>
<circle cx="60.7" cy="42.2" r=".83"/>
<circle cx="60.7" cy="57.2" r=".84"/>
<circle cx="73.7" cy="49.7" r="16.7"/>
<circle cx="73.7" cy="49.7" r="9.3"/>
<circle cx="73.7" cy="49.7" r="13.5"/>
<circle cx="73.7" cy="49.7" r="13.3"/>
<circle cx="73.7" cy="49.7" r="10.7"/>
<circle cx="73.7" cy="49.7" r="9.7"/>
<circle cx="73.7" cy="49.7" r="16.3"/>
<circle cx="86.7" cy="42.2" r=".83"/>
<circle cx="86.7" cy="57.2" r=".84"/>
<circle cx="86.7" cy="57.2" r="1.04"/>
<circle cx="86.7" cy="42.2" r="1.04"/>
<circle cx="88.7" cy="49.7" r=".99"/>
<circle cx="88.7" cy="49.7" r="1.19"/>
<circle cx="102.4" cy="43" r=".88"/>
<circle cx="102.4" cy="56.3" r=".88"/>
<circle cx="102.4" cy="56.3" r=".68"/>
<circle cx="102.4" cy="43" r=".68"/>
<circle cx="102.4" cy="43" r="1"/>
<circle cx="102.4" cy="56.3" r="1"/>
<circle cx="191.4" cy="44.2" r="1.5"/>
<circle cx="191.4" cy="55.2" r="1.48"/>
<circle cx="191.4" cy="44.2" r=".67"/>
<circle cx="191.4" cy="55.2" r=".67"/>
<circle cx="222.6" cy="49.7" r="10"/>
<circle cx="222.6" cy="49.7" r="9.3"/>
<circle cx="57" cy="66.3" r="1.63"/>
<circle cx="57.1" cy="66.3" r="1.49"/>
<circle cx="73.7" cy="64.7" r=".83"/>
<circle cx="73.7" cy="64.7" r="1.04"/>
<circle cx="90.4" cy="66.3" r="1.63"/>
<circle cx="90.4" cy="66.3" r="1.49"/>
<circle cx="104.9" cy="76.8" r=".86"/>
<circle cx="105.1" cy="72.1" r=".84"/>
<circle cx="184.3" cy="66.3" r="1.63"/>
<circle cx="184.3" cy="66.3" r="1.49"/>
<circle cx="201" cy="60.7" r="1.51"/>
<circle cx="201" cy="60.7" r=".68"/>
<circle cx="214.3" cy="67.3" r="1.17"/>
<circle cx="214.3" cy="67.3" r="1"/>
<circle cx="217.6" cy="66.3" r="1.63"/>
<circle cx="217.6" cy="66.3" r="1.49"/>
<circle cx="66.2" cy="99.7" r=".86"/>
<circle cx="78" cy="104.6" r=".85"/>
<circle cx="79.2" cy="119.3" r=".8"/>
<circle cx="79.2" cy="119.2" r=".89"/>
<circle cx="107.7" cy="114.9" r="1.17"/>
<circle cx="89.4" cy="148.1" r="1.67"/>
<circle cx="89.4" cy="148.1" r="2.79"/>
<circle cx="89.4" cy="148.1" r="3"/>
</g>
<path d="M237.3 45.2a15.3 15.3 0 0 0-25.6-6.3 15.3 15.3 0 0 0 6.8 25.5 15.3 15.3 0 0 0 19.1-18.1l-.3-1.1" fill="none" stroke="#000" stroke-width=".21" stroke-dasharray="30.5 1.3 1.3 1.3" stroke-dashoffset="1.4" stroke-linecap="butt"/>
<path d="M88.1 45.3a15 15 0 0 0-25.1-6.1 15 15 0 0 0 6.7 24.9 15 15 0 0 0 18.7-17.8l-.3-1" fill="none" stroke="#000" stroke-width=".21" stroke-dasharray="6.3 1.3 1.3 1.3 1.3 1.3" stroke-dashoffset=".5" stroke-linecap="butt"/>
<path d="M73.1 49.7h-19M73.7 49v-19M73.7 50.3v19M74.4 49.7h19M200.3 49.7h-19M201 49v-19M201 50.3v19M201.6 49.7h19" fill="none" stroke="#000" stroke-width=".21" stroke-dasharray="30.5 1.3 1.3 1.3" stroke-dashoffset="22.9"/>
<g fill="none" stroke="#000" stroke-width=".21" stroke-dasharray="30.5 1.3 1.3 1.3">
<path d="M56.4 33h-1.2M57.1 32.3v-1.1M57.1 33.7v1.1M57.7 33h1.2M73.1 34.7h-.5M73.7 34v-.5M73.7 35.3v.5M74.4 34.7h.5M89.7 33h-1.1M90.4 32.3v-1.1M90.4 33.7v1.1M91.1 33h1.1"/>
<path d="M183.6 33h-1.1M184.3 32.3v-1.1M184.3 33.7v1.1M185 33h1.1M211.1 38.8h-.7M211.8 38.2v-.8M211.8 39.5v.8M212.5 38.8h.7M217 33h-1.2M217.6 32.3v-1.1M217.6 33.7v1.1M218.3 33h1.2"/>
<path d="M232.8 38.8h-.7M233.5 38.2v-.8M233.5 39.5v.8M234.2 38.8h.7M58.1 49.7h-.8M58.1 49.7h-.7M58.7 49v-.7M58.7 50.3v.8M58.8 49v-.7M58.8 50.3v.7M59.4 49.7h.7M60.1 42.2h-.5"/>
<path d="M60.1 57.2h-.5M60.7 41.5v-.5M60.7 42.8v.5M60.7 56.5v-.5M60.7 57.8v.5M61.4 42.2h.5M61.4 57.2h.5M86.1 57.2h-.5M86.1 42.2h-.5M86.7 56.5v-.5M86.7 57.8v.5M86.7 41.5v-.5"/>
<path d="M86.7 42.8v.5M87.4 57.2h.5M87.4 42.2h.5M88.1 49.7h-.8M88.7 49v-.7M88.7 50.3v.8M89.4 49.7h.7M101.7 56.3h-.3M101.7 43h-.3M102.4 55.7v-.4M102.4 57v.3M102.4 42.3v-.3"/>
<path d="M102.4 43.7v.3M103.1 56.3h.3M103.1 43h.3M211.8 59.8v-.7M233.5 59.8v-.7M56.4 66.3h-1.2M57.1 65.7v-1.2M57.1 67v1.2M57.7 66.3h1.2M73.1 64.7h-.5M73.7 64v-.5M73.7 65.3v.5"/>
<path d="M74.4 64.7h.5M89.7 66.3h-1.1M90.4 65.7v-1.2M90.4 67v1.2M91.1 66.3h1.1M183.6 66.3h-1.1M184.3 65.7v-1.2M184.3 67v1.2M185 66.3h1.1M211.1 60.5h-.7M211.8 61.2v.7M212.5 60.5h.7"/>
<path d="M217 66.3h-1.2M217.6 65.7v-1.2M217.6 67v1.2M218.3 66.3h1.2M232.8 60.5h-.7M233.5 61.2v.7M234.2 60.5h.7M87.3 109.7v1"/>
</g>
<path d="M222 49.7h-16.4M222.6 49v-16.3M222.6 50.3v16.4M223.3 49.7h16.3" fill="none" stroke="#000" stroke-width=".21" stroke-dasharray="30.5 1.3 1.3 1.3" stroke-dashoffset="24.2"/>
<path d="M153.3 155.6h7.5" fill="none" stroke="#000" stroke-width=".21" stroke-dasharray="30.5 1.3 1.3 1.3" stroke-dashoffset="28.6"/>
<path d="M60.2 110.7h27.1" fill="none" stroke="#000" stroke-width=".21" stroke-dasharray="1.3 .6" stroke-dashoffset=".4"/>
<path d="M64.4 110.7v20.3" fill="none" stroke="#000" stroke-width=".21" stroke-dasharray="1.3 .6"/>
<path d="M83.1 110.7v20" fill="none" stroke="#000" stroke-width=".21" stroke-dasharray="1.3 .6" stroke-dashoffset=".2"/>
<g fill="none" stroke="#c0c0c0" stroke-width=".21">
<path d="M4.6 5h287v200h-287zM48.5 5v5M98.5 5v5M148.5 5v10M198.5 5v5M248.5 5v5M5 55h5M287 55h5M5 105h10M282 105h10M5 155h5M149.2 152.7h142.4"/>
<path d="M149.2 146.8h142.4M149.2 140.8v64.2M149.2 158.6h142.4M163.8 140.8v26M185 140.8v26M243.1 140.8v26M256.8 140.8v26M286.6 140.8v-130.8h-277v190h282M149.2 177.6h142.4M176.4 166.8v33.2M203.6 166.8v38.2M222.9 166.8v21.2"/>
<path d="M291.6 166.8h-142.4M203.6 188h88.4M278.6 188v12M48.5 200v5M98.5 200v5M247.4 200v5"/>
</g>
<g fill="#000">
<path d="M81 36.4h.2v.2l-.1-.1v.2l-.2-.1z"/>
<path d="M87.7 49.7a1.02 1.02 0 0 0 1 1v-1zM88.7 48.7v1h1a1.02 1.02 0 0 0-1-1zM57.7 49.7a1.02 1.02 0 0 0 1 1v-1zM58.7 48.7v1h1a.95 .95 0 0 0-1-1z"/>
<path d="M213.3 67.3a1.02 1.02 0 0 0 1 1.1v-1.1zM214.3 66.3v1h1l-.1-.4a.91 .91 0 0 0-.9-.6zM186.6 32l.1 .2a.97 .97 0 0 0 .9 .8v-1zM187.6 31v1h1a1.02 1.02 0 0 0-1-1z"/>
</g>
<text font-size="11" x="206.4" y="198.7">G+</text>
<text font-size="4.9" x="236.7" y="185.1">GN60F-20-SC-V2</text>
<text font-size="3.9" x="282.9" y="195.5">A4</text>
<g font-size="3.5">
<text x="164.5" y="157">2020-07-15</text>
<text x="208.7" y="156.4">00初版</text>
<text x="245.6" y="156.4">陳國棟</text>
<text x="152.8" y="162.4">改版</text>
<text x="152.8" y="165.9">SYM</text>
<text x="169.1" y="162.4">年 月 日</text>
<text x="170.1" y="165.9">DATE</text>
<text x="205" y="165.9">REVISIONS</text>
<text x="207" y="162.4">變更事項</text>
<text x="247.4" y="162.4">設計</text>
<text x="248.3" y="165.9">BY</text>
<text x="267.8" y="162.4">備</text>
<text x="269.8" y="165.9">NOTE</text>
<text x="278.6" y="162.4">注</text>
<text x="159.1" y="171.9">制圖</text>
<text x="186.4" y="171.9">設計</text>
<text x="208.9" y="172.4">品名:</text>
<text x="247.5" y="172.2">中空旋轉平台</text>
<text x="157.1" y="175.4">PRAWN</text>
<text x="181.3" y="175.4">DESIGNED</text>
<text x="208.9" y="175.9">TITLE</text>
<text x="233.5" y="175.8">HOLLOW ROTATING PLATFORM</text>
<text x="209.1" y="182.1">規格:</text>
<text x="209.1" y="185.6">SPEC</text>
<text x="221.2" y="192.2">®</text>
<text x="234" y="194.8">吉嘉精密科技有限公司</text>
</g>
<text font-size="3.2" x="81.7" y="27.1">旋轉部</text>
<g font-size="3">
<text x="76.8" y="17.1">84</text>
<text x="208" y="17.5">32</text>
<text x="71.6" y="22.3">60</text>
<text x="165.7" y="23">2-</text>
<text x="172" y="23">3 pin</text>
<text x="190.9" y="23">25</text>
<text x="208" y="23">25</text>
<text x="61.9" y="26.6">30</text>
<text x="190.9" y="27.5">20</text>
<text x="206.4" y="27.5">20</text>
<text x="244.2" y="27.7">30</text>
<text x="245.4" y="32.4">8</text>
<text x="47.9" y="41.6" transform="rotate(-90 47.9 41.6)">30</text>
<text x="175.6" y="42.1" transform="rotate(-90 175.6 42.1)">25</text>
<text x="42.7" y="49.8" transform="rotate(-90 42.7 49.8)">60</text>
<text x="118.3" y="49.8" transform="rotate(-90 118.3 49.8)">42</text>
<text x="169.1" y="52" transform="rotate(-90 169.1 52)">53</text>
<text x="244.3" y="49.2" transform="rotate(-90 244.3 49.2)">42</text>
<text x="175.6" y="59.3" transform="rotate(-90 175.6 59.3)">25</text>
<text x="46.8" y="73.2">6-M3</text>
<text x="56.3" y="73.2">6 EQS</text>
<text x="100" y="77.9">4-</text>
<text x="100.1" y="73.2">2-</text>
<text x="106.3" y="77.9">4.5 THRU</text>
<text x="106.5" y="73.2">3</text>
<text x="110.7" y="73.2">6 pin</text>
<text x="222.5" y="72.2">4-M4</text>
<text x="231.9" y="72.2">10 EQS</text>
<text x="67.6" y="100.7">50</text>
<text x="63.8" y="105.7">中空孔徑</text>
<text x="79.4" y="105.7">28</text>
<text x="115.6" y="125.6" transform="rotate(-90 115.6 125.6)">22</text>
<text x="121.8" y="123" transform="rotate(-90 121.8 123)">32</text>
<text x="63.9" y="138.2">41.5</text>
<text x="121.8" y="161.9" transform="rotate(-90 121.8 161.9)">98.5</text>
<text x="129.3" y="156.1" transform="rotate(-90 129.3 156.1)">130.5</text>
</g>
<text font-size="2.8" x="228" y="197.8">GIGA Precision Technology Co., Ltd</text>
<g font-size="2.5">
<text x="23.1" y="8.4">1</text>
<text x="72.7" y="8.4">2</text>
<text x="122.7" y="8.4">3</text>
<text x="172.7" y="8.4">4</text>
<text x="222.7" y="8.4">5</text>
<text x="272.7" y="8.4">6</text>
<text x="6.7" y="30.9">A</text>
<text x="288.7" y="30.9">A</text>
<text x="50.8" y="76.8">P.C.D 45</text>
<text x="227.2" y="75">P.C.D 46</text>
<text x="6.7" y="80.9">B</text>
<text x="288.7" y="80.9">B</text>
<text x="6.7" y="130.9">C</text>
<text x="288.7" y="129.9">C</text>
<text x="6.7" y="180.9">D</text>
<text x="23.1" y="203.4">1</text>
<text x="72.7" y="203.4">2</text>
<text x="120.5" y="203.4">3</text>
<text x="178.8" y="203.4">4</text>
</g>
<g font-size="2.4">
<text x="72.1" y="100.7">-0.02</text>
<text x="73.3" y="98.3">0</text>
</g>
<g font-size="1.7">
<text x="204.9" y="203.7">比例 SCALE:1:1.5</text>
<text x="249.3" y="203.8">图纸 1 (共1)</text>
</g>
</svg>
